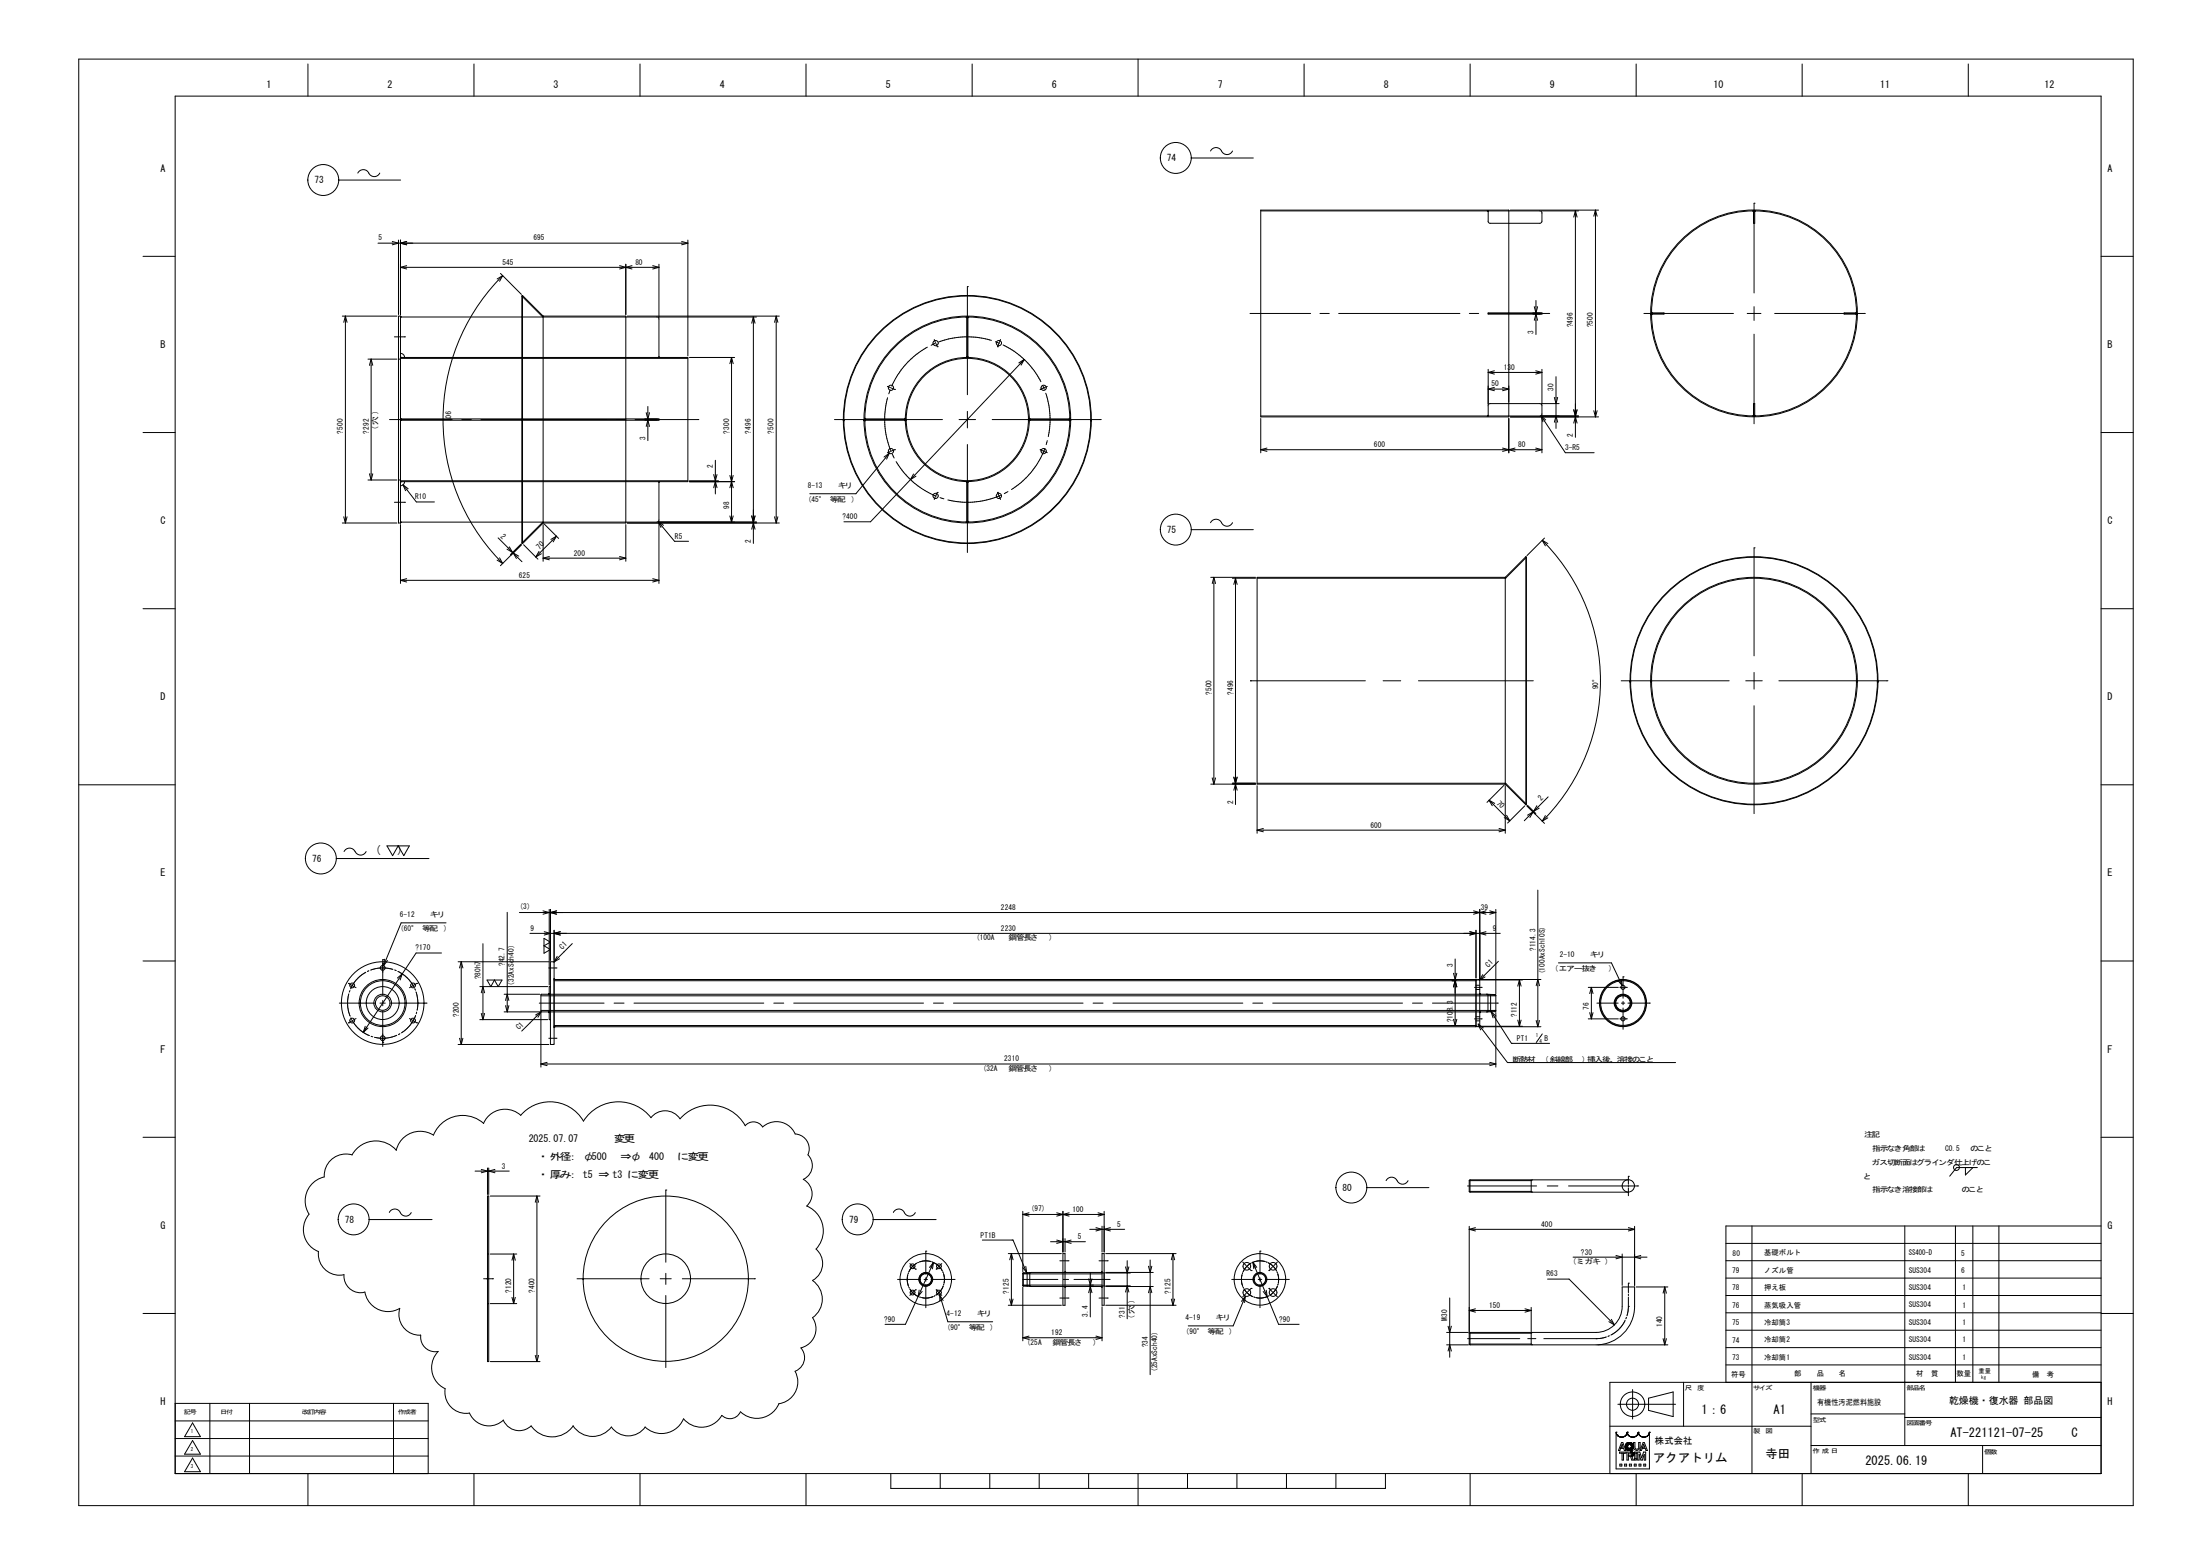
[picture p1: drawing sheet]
<svg xmlns="http://www.w3.org/2000/svg" width="420mm" height="297mm" viewBox="0 0 420 297" stroke-linecap="round" stroke-linejoin="round" font-family="sans-serif">
<g fill="none" stroke="#000" stroke-width=".19">
<path d="M15 11.3h392.4v276.1h-392.4zM33.5 18.4h367.8v262.9h-367.8zM58.8 12.2v6.2M90.5 12.2v6.2M122.2 12.2v6.2M153.9 12.2v6.2M185.7 12.2v6.2M217.3 11.3v7.1M249.1 12.2v6.2M280.8 12.2v6.2M312.5 12.2v6.2M344.2 12.2v6.2"/>
<path d="M375.9 12.2v6.2M64.7 34.4h11.8M68.3 33a1.23 1.23 0 0 1 1.3-.6 1.23 1.23 0 0 1 1 .9 1.14 1.14 0 0 0 1.9-.3M227.5 30.2h11.9M231.2 28.8a1.23 1.23 0 0 1 1.2-.6 1.23 1.23 0 0 1 1.1 .9 1.14 1.14 0 0 0 1.9-.3M335 38.8h.1M335 38.8v17.1M27.3 48.9h6.2M72.2 46.4h59.2M74.9 46.1l1.2 .3-1.2 .3M76.1 45.8v14.2M76.5 45.8v14.2"/>
<path d="M76.5 51h49.3M76.5 51l1.2 .4M77.7 50.7l-1.2 .3M77.7 46.1l-1.2 .3 1.2 .3M95.6 52.2l4 4M96 52.6a38.8 38.8 0 0 0 0 55M96 52.6l-1.1 .7M96 52.6l-.6 1.1M99.7 56.5l3.9 4 .1-.2M99.7 56.5v47.2M99.8 56.4v47.4M99.8 56.4l3.9 3.9"/>
<path d="M99.8 56.4l-.1 .1M118.3 50.7l2.4 .7M119.5 50.4v9.6M120.7 50.7l-2.4 .7M124.7 50.7l1.1 .3M125.8 50.4v10.2M125.8 51l-1.1 .4M130.2 46.1l1.2 .3M131.4 45.8v22.1M131.4 46.4l-1.2 .3M184.8 54.7h.1M184.8 54.7v20.7"/>
<path d="M238.7 59.8h11.6M240.8 40.3h53.3l.3 .2 .1 .2v1.5l-.2 .4h-.2h-9.5h-.2l-.2-.4M240.8 40.1h47.4v39.5h-47.4zM252.1 59.8h1.8M255.7 59.8h23.1M280.6 59.8h1.8M284 40.3l.2 .1M284.2 59.8h11.6M284.2 59.7h10.3v.3h-10.3zM284.2 40.3v1.9M288.4 40.1h16.9M293 58.5l.3 1.2 .4-1.2"/>
<path d="M293.3 57.4v6.5M294.4 40.3h7.1M295.8 59.8h.1M300.9 40.3v43.2M300.9 40.3l-.3 1.1M300.9 40.3l.3 1.1M304.7 40.1v39.5M304.7 40.1l-.3 1.2M304.7 40.1l.3 1.2M314 59.8h17.1M315.4 59.7h2.4v.3h-2.4M315.6 59.7l-.2-.1v.5l.2-.1"/>
<path d="M333.7 59.8h2.6M334.9 40.3v2.3h.2v-2.3M334.9 40.4l-.2-.1h.6l-.2 .1M335 58.5v2.7M338.9 59.8h17.2M354.4 59.7l.2-.1v.5l-.2-.1M354.6 59.7h-2.4v.3h2.4M356.1 59.8h.1M401.3 48.9h6.1M65.4 60.3h10.4M66 60.3v39.5M66 60.3l-.4 1.2"/>
<path d="M66 60.3l.3 1.2M70.3 68.6h5.5M70.9 68.6v23M70.9 68.6l-.3 1.1M70.9 68.6l.3 1.1M75.3 64.3h.8M76.1 68.6h.4M76.2 64.3h.1M76.5 64.3h.8M76.5 60.5h48.9l.4 .2v.2v7.3M76.5 67.5a.78 .78 0 0 1 .8 .7M76.5 68.4h54.9"/>
<path d="M76.5 68.2h54.9v23.7h-54.9M76.5 60.3v39.5M76.5 68.1l.2 .1M76.5 60.3h-.4v39.5h.4M76.5 80h49.3v.2h-49.3M76.5 79.8l.2 .2M76.5 60.3l.2 .2M77.3 64.3h.1M103.6 60.4l.1 .1M103.7 60.3v39.5M103.7 60.3h15.8v39.5h-15.8M119.8 60.3h29"/>
<path d="M123.4 78.8l.3 1.2 .3-1.2M123.7 77.6v6.5M125.7 60.5h18.8M125.8 68.1l.2 .1M131.7 68.2h8.6M139.7 68.2v31.5M139.7 68.2l-.3 1.2M139.7 68.2l.3 1.2M143.9 60.5v43.2M143.9 60.5l-.3 1.2M143.9 60.5l.3 1.2M148.2 60.3v39.5"/>
<path d="M148.2 60.3l-.3 1.2M148.2 60.3l.4 1.2M165.2 80h7.7M165.3 80l-.1-.2v.6l.1-.2M169.5 73.8l.5 .2M169.5 75.9l-.4 2a15.7 15.7 0 0 0 1 8.1M170 74.4l-.3 .8M170.1 74l.1 .1M170.3 74.1l.5 .2M170.8 74.3h.1M172.8 80l.1-.2v.6l-.1-.2M177.1 66.3a15.6 15.6 0 0 0-5.2 4.7l-1.6 2.7"/>
<path d="M178.4 64.8l.2 .6M178.5 65.6l-.7 .3M178.7 65.4v.1M178.8 65.6l.2 .6M179 66.2h.1M184.6 68.2h.3M184.6 60.7l-.1-.2h.5l-.1 .2M184.6 60.5v7.7M184.6 68.1l-.1 .2 .1-.1M184.8 78.5v3.2M184.9 60.5v7.7M184.9 68.1l.1 .2-.1-.1"/>
<path d="M189.3 65a15.8 15.8 0 0 0-10 .3M190.1 65.2l.7 .3M190.5 66.2h.1M190.7 65.6l-.2 .6M190.8 65.4v.1M191.1 64.8l-.2 .6M191.6 65.8a15.5 15.5 0 0 1 7.2 7.1M195.6 68.6l-21.7 22.9M195.6 68.6l-1 .7M195.6 68.6l-.6 1.1M195.6 68.6l-.8 .9M196.6 80h7.7"/>
<path d="M196.8 80l-.2-.2v.6l.2-.2M198.7 74.3h.1M199.1 73.6l.3 .7M199.2 74.1l-.5 .2M199.4 74l-.1 .1M199.7 75.1a15.9 15.9 0 0 1 .5 8.3M200 73.8l-.5 .2M204.2 80l.1-.2v.6l-.1-.2M240.8 79.9v6.5M240.8 79.4h53.3M284.2 77.4v-.2l.4-.2h9.5l.3 .2 .1 .2v1.6l-.2 .4h-.2M284.2 70.5v6.7"/>
<path d="M284.2 77.4v2M284.2 79.3l-.2 .1M284.2 74.3h4M284.2 74.3l1.2 .3M284.2 71.1h10.3M284.2 71.1l1.2 .3M285.4 74l-1.2 .3M285.4 70.8l-1.2 .3M287 74l1.2 .3M288.2 79.9v6.5M288.2 74.3l-1.2 .3M288.4 79.6h16.9"/>
<path d="M293 61.2l.3-1.2 .4 1.2M293.3 70.8l1.2 .3M294.3 79.4l4.6 7h5.5M294.3 79.4l.4 1.1M294.3 79.4l.9 .8M294.4 79.4h7.1M294.4 77h3.4M294.5 70.5v6.7M294.5 79.3v7.1M294.5 71.1l-1.2 .3M296.9 75.9l.3 1.1 .3-1.1M297.2 71.9v9.9"/>
<path d="M300.6 78.2l.3 1.2 .3-1.2M304.4 78.4l.3 1.2M305 78.4l-.3 1.2M334.9 79.3l-.2 .1h.6l-.2-.1M334.9 79.4v-2.4h.2v2.4M335 63.8v17.1M27.3 82.6h6.2M65.4 99.8h10.4M65.6 98.7l.4 1.1M66.3 98.7l-.3 1.1M70.3 91.6h5.5M70.6 90.4l.3 1.2"/>
<path d="M71.2 90.4l-.3 1.2M74.4 80.1h11.9M75.3 95.9h.8M76.1 91.6h.4M76.2 95.9h.1M76.5 95.9h.8M76.5 91.8h54.9M76.7 80.2l-.2 .2M76.7 91.9l-.2 .2M76.7 99.7l-.2 .1M77 92.6l2.5 3.2h3.5M77 92.6l.5 1.1"/>
<path d="M77 92.6l.9 .7M77.3 91.9a.8 .8 0 0 1-.8 .8M77.3 95.9h.1M88.2 80.1h1.8M91.9 80.1h27.6M103.6 99.7l-3.9 4M103.6 99.7l.1 .1M103.7 99.7h-.1M103.7 99.8l-3.9 4M119.8 99.8h29M121.3 80.1h12M123.4 81.4l.3-1.2 .3 1.2"/>
<path d="M125.7 99.6l3.1 3.7h2.7M125.7 99.6l.5 1.1M125.7 99.6l1 .7M125.7 99.7h18.8M125.8 91.9v7.4l-.2 .3-.2 .1h-48.9M125.8 99.6v11.8M126 91.9l-.2 .2M131.7 91.9h8.6M131.7 91.8h5.5M133.3 80.1h.1M136.3 93.1l.3-1.2 .3 1.2M136.3 90.6l.3 1.2 .3-1.2"/>
<path d="M136.6 87.9v6.4M139.4 90.8l.3 1.1M139.4 98.5l.3 1.2M139.7 91.9l-.3 1.2M139.7 91.9l.3 1.2M140 90.8l-.3 1.1M140 98.5l-.3 1.2M143.6 98.5l.3 1.2 .3-1.2M147.9 98.7l.3 1.1M148.6 98.7l-.4 1.1M159.4 80.1h20.6M165.2 80.2h7.7"/>
<path d="M169.8 86.5l-6.3 7.8h-8.8M169.8 86.5l-1 .7M169.8 86.5l-.5 1.2M170 86.2l-.5 .2M170.2 86.1l-.1 .1M170.4 86.7l.4 .7M170.8 85.9h.1M170.8 85.9l-.5 .2M171.1 88.1a15.9 15.9 0 0 0 7.7 6.6M173.9 91.5l-7.6 8.1h-5.1M174.5 90.5l-.6 1M174.9 90.9l-1 .6"/>
<path d="M178.6 94.8l-.2 .6M178.7 94.6v.1M179 94h.1M179 94l-.2 .6M179.5 95l.8 .2M183.2 80.1h3.1M184.6 91.9h.3M184.6 99.5l-.1 .2h.5l-.1-.2M184.6 91.9v7.8M184.6 91.9h-.1l.1 .2M184.8 84.9v20.6M184.9 91.9v7.8"/>
<path d="M184.9 91.9h.1l-.1 .2M189.5 80.1h20.6M190.5 94h.1M190.5 94l.2 .6M190.8 94.6v.1M190.9 94.8l.2 .6M191.1 94.6a15.6 15.6 0 0 1-8.9 1.1l-1.2-.3M192.5 93.9l-.7 .3M196.6 80.2h7.7M198.7 85.9h.1M198.7 85.9l.5 .2M199.3 86.1l.1 .1"/>
<path d="M199.5 86.2l.5 .2M199.5 85.6a16 16 0 0 1-6.3 7.9M200 84.1l-.2 .8M200.5 80.1h.1M210.1 80.1h.1M231.2 99.8a1.23 1.23 0 0 1 1.2-.7 1.23 1.23 0 0 1 1.1 1 1.14 1.14 0 0 0 1.9-.3M240.8 85.9h53.7M240.8 85.9l1.2 .3M242 85.5l-1.2 .4M287 85.5l2.3 .7M289.3 85.5l-2.3 .7M293.3 85.5l1.2 .4"/>
<path d="M294.5 85.9l-1.2 .3M296.9 80.6l.3-1.2 .3 1.2M300.6 80.8l.3-1.2 .3 1.2M401.3 82.6h6.1M27.3 116.2h6.2M76.5 100.1v11.3M76.5 110.8h49.3M76.5 110.8l1.2 .3M77.7 110.5l-1.2 .3M94.9 106.9l1.1 .7M95.1 102.7l2.8 2.8M95.4 106.5l.6 1.1"/>
<path d="M96.8 104.8l1.1 .7M97.3 104.4l.6 1.1M97.9 105.5l.1 .1M98 105.6l1.7 1.6M98 105.6l.6 1M98 105.6l1.1 .6M99.5 103.9l-2 2M99.6 104l-4 4M99.7 103.7l.1 .1M100 104l2.7 2.7M102.9 105.3l-.6 1M103.4 105.7l-1.1 .6"/>
<path d="M103.7 100.1v7M103.7 106.6h15.8M103.7 106.6l1.2 .3M103.9 100l2.8 2.8M104.9 106.2l-1.2 .4M106.3 102.4l-4 3.9M106.3 102.4l-1.1 .6M106.3 102.4l-.6 1M118.3 106.2l1.2 .4M119.5 100.1v7M119.5 106.6l-1.2 .3M124.7 110.5l1.1 .3"/>
<path d="M125.8 110.8l-1.1 .3M143.6 101l.3-1.2 .3 1.2M227.5 101.1h11.9M231.2 110.2h8.6M231.8 110.2v39.5M231.8 110.2l-.3 1.2M231.8 110.2l.3 1.2M235.4 110.4h4.4M236 110.4v43.2M236 110.4l-.4 1.2M236 110.4l.3 1.2M240.1 110.4h47.4"/>
<path d="M287.5 110.2h-47.4v39.5h47.4M287.5 110.2v39.5M287.6 110.3l-.1 .1M291.4 106.3l-3.9 3.9M291.4 106.3l.1 .1M291.4 106.3v47.3M291.5 106.4l-3.9 3.9-.1-.1M291.5 106.4v47.1M294.5 103.1a37.9 37.9 0 0 1 0 53.7M294.5 103.1l.6 1.1M294.5 103.1l1.1 .7M295 102.7l-3.4 3.4"/>
<path d="M335 104.6h.1M335 104.6v20.6M401.3 116.2h6.1M238.8 130h.1M238.8 130h22M264.1 130h3.4M270.9 130h21.9M309.6 130h20.6M333.4 130h3.2M335 128.4v3.2M335 134.7v20.6M339.7 130h20.7"/>
<path d="M360.4 130h.1M15 149.8h18.5M231.2 149.7h8.6M231.5 148.5l.3 1.2M232.1 148.5l-.3 1.2M235.4 149.5h4.4M235.6 148.4l.4 1.1 .3-1.1M235.6 150.9l.4-1.2 .3 1.2M240.1 149.5l47.5 .1M240.1 150v9.1M240.1 158.5h47.4M240.1 158.5l1.2 .3"/>
<path d="M241.3 158.2l-1.2 .3M284.4 152.8l3.9 3.9M284.4 152.8l.6 1M284.4 152.8l1.1 .6M286.3 158.2l1.2 .3M287.3 149.9l-3.3 3.3M287.3 156.1l1 .6M287.5 149.7l3.9 3.9M287.5 150v9.1M287.5 158.5l-1.2 .3M287.6 149.6l3.9 3.9M287.6 149.6l-.1 .1"/>
<path d="M287.7 155.6l.6 1.1M291.2 153.8l-3.3 3.3M291.5 153.5l-.1 .1M291.6 153.8l3.4 3.4M291.7 153.7l1.6 1.6M292.8 155l-1.7 1.7M292.8 155l-1.1 .6M292.8 155l-.6 1.1M292.9 154.9l-.1 .1M293.5 153.8l-.6 1.1M294 154.3l-1.1 .6M295.1 155.7l-.6 1.1"/>
<path d="M295.6 156.1l-1.1 .7M295.7 152.1l-2.8 2.8M401.3 149.8h6.1M64.3 163.9h17.6M65.7 162.6a1.16 1.16 0 0 1 1.1-.7 1.16 1.16 0 0 1 1 .7M67.8 162.6a1.15 1.15 0 0 0 1.1 .6 1.15 1.15 0 0 0 1-.6M73.9 161.5h4.3l-1.1 1.8-1.1-1.8-1 1.8zM85.2 176.2h-8.6l-3.3 8.1M96.9 174.2v19M99.2 174.2h186.5M101.2 178.2h185.3M103.7 173.9l1.2 .3-1.2 .3"/>
<path d="M103.9 179.1l1.2 .8-1.2 .7 1.2 .7-1.2 .7zM103.9 177.9l1.2 .3-1.2 .3M104.9 173.6v14.4M105.1 173.6v9.7M105.8 177.6v5.8M106.3 173.9l-1.2 .3 1.2 .3M107 177.9l-1.2 .3 1.2 .3M280.7 177.9l1.2 .3-1.2 .3M281.4 173.9l2.4 .6M281.9 177.6v9.1M282.6 173.6v13.3M283.8 177.9l-1.2 .3 1.2 .3"/>
<path d="M283.8 173.9l-2.4 .6M284.5 173.9l1.2 .3M285.7 173.6v16.1M285.7 174.2l-1.2 .3M293.7 169.9v26.1M27.3 183.5h6.2M64.8 191.5h6.7M66.6 187.7h.1M66.6 195.3h.1M66.6 187.7l.6 .4M66.6 189.7a6.2 6.2 0 0 0-.1 2.9l.4 1.4M66.8 189.1l-.1 .3"/>
<path d="M67 194.3l.2 .3M67.2 194.9l-.6 .4M67.2 188.1l.1 .1M67.3 194.9l1 1.3 1.1 .9M67.3 194.8l-.1 .1M67.4 188.2l.6 .4M68 194.4l-.6 .4M69.4 197.1l1.2 .6M69.8 195.9l-.4 1.2M69.9 185.6l-.5 .3a6.8 6.8 0 0 0-2.4 2.9M70 196.1l-.6 1M70.3 196.3l-.9 .8"/>
<path d="M70.5 185.3l-.3 .2M70.9 197.8l.3 .1M71.5 198l2 .2M72.6 191.5h1M73.1 183.2h.1M73.1 184h.1M73.1 199h.1M73.1 183.2v6.7M73.1 191v1M73.1 193v6.8M73.4 183.1l-.1 1.2M74 183.4l-.7 .9"/>
<path d="M74.6 191.5h6.8M75 185.1l-.1-.1a6.4 6.4 0 0 0-3-.1l-1.1 .3M75.4 185.2l.3 .1M75.8 197.6l-1.3 .5-1 .1M76 185.4a6.5 6.5 0 0 1 2.7 2.4l.4 .6M76.4 197.3l-.3 .2M76.8 185.9l-7.4 11.2M76.8 185.9l-.9 .8M76.8 185.9l-.4 1.2M78.2 194.4l.6 .4M78.8 188.2l-.6 .4M78.9 194.8v.1"/>
<path d="M78.9 188.1v.1M79 194.9l.6 .4M79.2 188.7l.1 .3M79.4 193.8a6.7 6.7 0 0 1-2.7 3.4M79.4 189.4a6.5 6.5 0 0 1 .3 3.5M79.6 193.2l-.1 .3M79.6 187.7h.1M79.6 195.3h.1M79.6 187.7l-.6 .4M79.8 191.5h.1M81.4 191.5h.1M84.3 181.9h-4.8l-2.7 4"/>
<path d="M87.5 199.4h17.3M87.5 183.6h17.3M87.8 198.2l.3 1.2M88.1 183.6v15.8M88.1 183.6l-.3 1.2M88.1 183.6l.3 1.2M88.4 198.2l-.3 1.2M91.6 188.3h13M91.6 194.6h13M91.9 193.5l.3 1.1M91.9 189.5l.3-1.2 .4 1.2M92.2 180.1v14.5"/>
<path d="M92.6 193.5l-.4 1.1M93 187.1h2.9l-.7 1.2-.8-1.2-.7 1.2zM96.3 193.2h6.8M96.3 189.8h6.8M96.6 192l.3 1.2M96.6 191l.3-1.2 .3 1.2M97.2 192l-.3 1.2M103 191.5h12.4M103.3 192.9h182.4M103.3 193.4v10.3M103.3 190.1h182.4M103.3 193.1l-1 .7"/>
<path d="M103.3 193.1l-.6 1.1M103.3 193.1l-3.7 3.7M104.7 193.2l.2 .1M104.8 184.8h.6M104.8 198.2h.6M104.9 189.7l-.2 .1M105.1 183.6l.7 .1v15.7h-.7zM105.1 188.3h-.2v6.3h.2M105.4 184.8h.1M105.4 198.2h.1M105.6 184.8h.6M105.6 198.2h.6"/>
<path d="M105.8 196h176.1M105.8 187h176.1M105.8 195.8h176.1M105.8 187.2h176.1M105.8 186.8l.2 .2M106 196l-.2 .2M106.2 184.8h.1M106.2 198.2h.1M106.4 182.6l-.6 1M106.9 183l-1.1 .6M109.3 180.1l-3.5 3.5M117.3 191.5h1.9"/>
<path d="M121.1 191.5h24.8M147.8 191.5h1.9M151.6 191.5h24.8M178.3 191.5h1.9M182.1 191.5h24.8M208.8 191.5h1.9M212.6 191.5h24.8M239.3 191.5h1.9M243.1 191.5h24.8M269.8 191.5h1.9M273.6 191.5h12.4M277.6 188.4l.3-1.2 .3 1.2"/>
<path d="M277.6 185.8l.3 1.2 .3-1.2M277.6 194.6l.3 1.2M277.9 183.1v12.7M278.2 194.6l-.3 1.2M281.6 194.5h.5M281.6 188.5h.5M281.9 187v9M281.9 187.1l.7 .1v8.6l-.7 .1M281.9 187l.1 .1M281.9 194.9h.7M281.9 194.1h.7M281.9 188.9h.7"/>
<path d="M281.9 188.1h.7M282 195.9l-.1 .1M282.2 196h12.1M282.2 187h12.1M282.2 194.5h.1M282.2 188.5h.1M282.3 195.5l5.6 7.3h32.1M282.3 195.5l.5 1.1M282.3 195.5l1 .7M282.4 194.5h.5M282.4 188.5h.5M282.6 189.7l.2 .1"/>
<path d="M282.8 193.2l-.2 .1M282.8 187.1h8M282.8 195.9h8M282.9 194.5h.1M282.9 188.5h.1M283.2 186.1l-.6 1M283.6 186.5l-1 .6M283.9 193.2h.1M283.9 189.8h.1M283.9 189.8l-180.6 .1 .1 3.3h180.5M283.9 189.8l.3 .1 1.5 .1M283.9 189.8l1.7 .1 .1 .1"/>
<path d="M284.2 189.8v3.4M284.7 189.8v3.3M284.8 193.1l3.9 6.1h7.2M284.8 193.1l.3 1.2M284.8 193.1l.9 .9M285.7 190v3M285.7 193.3v10.4M285.7 193h-1.5l-.3 .2M285.7 193l-.1 .1-1.7 .1M286 191.5h.1M286.2 183.5l-3.6 3.6M289.9 194.7l.3 1.2"/>
<path d="M290.2 187.1v8.8M290.2 187.1l-.3 1.2M290.2 187.1l.3 1.2M290.5 194.7l-.3 1.2M293.4 194.8l.3 1.2M293.4 188.2l.3-1.2 .3 1.2M294 194.8l-.3 1.2M294.5 197.4l-1.1 1.6M297.6 183.8h10.2l2 4.3M303.3 194.5h5.8M303.3 188.5h5.8M303.6 193.3l.3 1.2"/>
<path d="M303.9 188.5v6M303.9 188.5l-.3 1.2M303.9 188.5l.3 1.2M304.2 193.3l-.3 1.2M305 191.5h4M309 187.2l.8 .9M309.4 194.5h.4M309.4 188.5h.4M309.6 186.9l.2 1.2M309.7 191.5h.6M309.9 194.5h.1M309.9 188.5h.1"/>
<path d="M310 186.5h.1M310 186.5v4.1M310 191.2v.6M310 192.4v4.1M310.1 194.5h.5M310.1 188.5h.5M310.6 194.5h.1M310.6 188.5h.1M310.9 191.5h4.1M315 191.5h.1M401.3 183.5h6.1M27.3 217.1h6.2"/>
<path d="M82.8 216.7a4.7 4.7 0 0 0-7.1 2.9 5.2 5.2 0 0 0-8.5 .9M103.3 203.1h182.4M103.3 203.1l1.2 .3M104.5 202.8l-1.2 .3M111.4 214a7.4 7.4 0 0 0-11.9-1.1 4.4 4.4 0 0 0-7.1 1.6 6 6 0 0 0-9.6 2.2M129.9 213.6a3.4 3.4 0 0 0-5.6-.2 7.9 7.9 0 0 0-12.9 .6M129.9 213.6a7.7 7.7 0 0 1 12.4 1.3 2.03 2.03 0 0 1 3.3 .2M145.7 215.1a3.9 3.9 0 0 1 6.2 1.4 2.83 2.83 0 0 1 2.4 4M284.5 202.8l1.2 .3M285.7 203.1l-1.2 .3M401.3 217.1h6.1M59 231.8a4.5 4.5 0 0 0 1.8 7.1"/>
<path d="M60.8 238.9a4 4 0 0 0 4.9 4.4 3.2 3.2 0 0 0 4 3.4 4.5 4.5 0 0 0 6.7 3.1 3.9 3.9 0 0 0 4 5.1 2.77 2.77 0 0 0 3.3 3.1M61.9 224.7a4.7 4.7 0 0 0-2.9 7.1M67.3 220.5a4.2 4.2 0 0 0-5.4 4.2M70.5 232.8h12M74.3 231.5a1.22 1.22 0 0 1 1.3-.7 1.22 1.22 0 0 1 1 1 1.14 1.14 0 0 0 1.9-.3M90.7 223.6h6.5M91.9 223.2l1.2 .4-1.2 .3M93.1 223v5M93.1 228.3h.2v31.6h-.2zM93.1 239.4h.2M93.3 223v5M93.6 228.3h9.5"/>
<path d="M93.6 239.4h5.1M94.5 223.2l-1.2 .4 1.2 .3M98.1 239.4v9.5M98.1 239.4l-.3 1.2M98.1 239.4l.3 1.2M102.5 228.3v31.6M102.5 228.3l-.3 1.2M102.5 228.3l.4 1.2M127.2 227.2h.1M127.2 227.2v13.8M154.3 220.5a2.88 2.88 0 0 1-.9 4.6 3.1 3.1 0 0 1 .7 5.1 5.1 5.1 0 0 1 1.8 8.2 3.7 3.7 0 0 1-.7 6 4.3 4.3 0 0 1 0 7.1 3.7 3.7 0 0 1-2.2 5.8M166.8 232.8h12"/>
<path d="M170.6 231.5a1.22 1.22 0 0 1 1.3-.7 1.22 1.22 0 0 1 1 1 1.14 1.14 0 0 0 1.9-.3M176.8 238.8h.1M176.8 238.8v4.4M187.6 236.7h5.9l2.6 6.3M192.6 239.3h10.1M193.2 239.3v9.9M193.2 239.3l-.4 1.2M193.2 239.3l.3 1.2M195.3 231.2v11.6M195.3 231.8h15.6M195.3 231.8l1.2 .4M196.5 231.5l-1.2 .3"/>
<path d="M200.6 237h6.7M201.8 236.7l1.2 .3-1.2 .4M201.8 231.5l2.4 .7M203 239.3h.4v9.9h-.4zM203 231.2v7.8M203.4 236.5v2.5M204.2 231.5l-2.4 .7M204.6 236.7l-1.2 .3 1.2 .4M208.1 234.7h6.7M209.3 234.4l1.2 .3-1.2 .3M209.7 231.5l1.2 .3M210.5 239.3h.4v9.9h-.4z"/>
<path d="M210.5 234.1v4.9M210.9 231.2v7.8M210.9 231.8l-1.2 .4M211.2 239.3h13.4M212.1 234.4l-1.2 .3 1.2 .3M224 239.3v9.9M224 239.3l-.3 1.2M224 239.3l.3 1.2M240.6 238.8h.1M240.6 238.8v4.4M261.1 226.7h11.8M264.7 225.4a1.23 1.23 0 0 1 1.3-.7 1.23 1.23 0 0 1 1 1 1.14 1.14 0 0 0 1.9-.3"/>
<path d="M280.3 226.4h13.2M280.6 225.4v2M280.6 234.1v20.1M280.6 227.4l.1 .2M280.6 227.4h11.8l.3 .2M280.6 234.7h31.6M280.6 234.7l1.2 .3M280.7 225.2v2.4M280.7 227.6h30.3M280.7 225.2l-.1 .2M280.7 225.2h30.3M281.8 234.4l-1.2 .3"/>
<path d="M292.4 225.2v2.4M292.7 225.2l-.3 .2h-11.8M295.5 226.4h2M299.6 226.4h13.2M300.4 240h14.1M308.6 239.7l1.2 .3-1.2 .3M309.8 239.4v6M311 224.6h.1M311 224.6v1.5M311 226.3v.2M311 226.8v1.5M311 234.4l1.2 .3"/>
<path d="M312.2 234.1v11.3M312.2 234.7l-1.2 .3M312.8 226.4h.1M313.4 239.7l-1.2 .3 1.2 .3M329.6 237.4h71.7M334.6 234v47.3M363.8 234v41.9M373.5 234v29.9M375.4 222.9v1.4l1.4-1.4M376.8 234v29.9M377.6 222.9h-3.9l-1.3 1.6M381.8 234v29.9"/>
<path d="M401.3 234h-71.7v29.9M27.3 250.7h6.2M83.7 258a4.4 4.4 0 0 0 1.3 7.1M92.4 244.1h1.7M93.1 248.9h.2M93.6 259.9h9.5M93.6 248.9h5.1M94.1 244.1h.1M97.8 247.7l.3 1.2M98.4 247.7l-.3 1.2M102.2 258.7l.3 1.2M102.9 258.7l-.4 1.2"/>
<path d="M110.2 244.1h13.8M126.1 244.1h2.1M127.2 243.1v2.1M127.2 247.3v13.8M130.3 244.1h13.8M144.1 244.1h.1M153 257.3a2.78 2.78 0 0 1-1.1 4.5M171.4 244.2h4.4M173.4 243.3l-.1 1.2 .2 1.1M173.5 243l-.1 .1M173.6 245.7l.1 .2M173.7 246.1l.7 .8 1.1 .6"/>
<path d="M173.8 241.2l.4 .4M174.2 246.9l-.4 .4M174.3 241.7v.1M174.3 246.7v.1M174.4 241.8l.4 .5M174.8 242.3h.1M174.8 246.2h.1M174.8 246.2l-.4 .5M175.1 241.1l-1 .8-.5 .9M175.4 247.5l-2.5 5.3h-3.9M175.4 241h-.2M175.5 246.3l-.1 1.2"/>
<path d="M175.6 247.6h.2M176.1 246.5l-.7 1M176.5 244.2h.6M176.8 243.9v.7M176.8 245.3v4.3M177.8 244.2h4.4M177.9 240.9l-1.2-.2-1.1 .2M178 240.9l.2 .1M178.2 247.5l-1.1 .3-1.1-.1M178.3 241l-2.9 6.5M178.3 241l-.8 1M178.3 241l-.2 1.2"/>
<path d="M178.3 241l.8 .5 .9 1.1M178.6 247.4h-.2M178.8 242.3h.1M178.8 246.2h.1M178.8 246.2l.4 .5M179.2 241.8l-.4 .5M179.3 246.7l.1 .1M179.4 241.7l-.1 .1M179.4 246.9l.5 .4M179.5 247.2l1.5 5.1h8.6M179.5 247.2v1.2M179.5 247.2l.6 1.1"/>
<path d="M179.9 241.2l-.5 .4M180.1 242.8v.2M180.1 245.5l-.6 1.1-.8 .6M180.2 243.1l.2 1-.1 .9M180.2 245.2v.1M180.4 244.2h.1M182.2 244.2h.1M192.6 249.2h10.1M192.8 248l.4 1.2M193.5 248l-.3 1.2M195.3 244.2h6.7M195.3 245.3h15.2"/>
<path d="M195.3 245.7v10.3M195.3 245.4h1.4l.2 .2M195.3 245.4l.1 .1M195.3 243.2h15.2M195.3 255.4h15.2M195.3 255.4l1.2 .3M195.3 242l.8 1M195.4 243l-.1 2.4M195.4 243v2.5M195.4 245.5h.8M195.9 241.7l.2 1.3M196.2 245.5l.5 .1"/>
<path d="M196.2 243v2.5M196.2 243h-.8M196.5 255.1l-1.2 .3M196.7 242.9v2.7M196.7 242.9l-.5 .1M196.7 245.6h.2M196.9 245.6h13.6M196.9 242.9h13.6M196.9 242.9l-.2 .2h-1.4M196.9 242.9h-.2M202.4 240.7h.6M202.4 247.8h.6"/>
<path d="M203.1 244.2h1M203.1 240.7h.1M203.1 247.8h.1M203.3 240.7h.7M203.3 247.8h.7M203.4 242.7l.2 .2M203.6 245.6l-.2 .2M204 247.8h.1M204 240.7h.1M205.1 244.2h6.7M207.9 244.1l.3 1.2 .3-1.2M207.9 246.8l.3-1.2 .3 1.2"/>
<path d="M208.2 243v8.4M209.3 255.1l1.2 .3M209.9 240.7h.6M209.9 247.8h.6M210.3 245.6l.2 .2M210.5 249.5v6.5M210.5 245.5h.4M210.5 243h.4M210.5 242.7l-.2 .2M210.5 255.4l-1.2 .3M210.6 240.7h.1M210.6 247.8h.1"/>
<path d="M210.8 240.7h.7M210.8 247.8h.7M211.2 249.2h13.4M211.2 245.6h9M211.2 242.9h9M211.2 245.5h4.7M211.2 243h4.7M211.5 247.8h.1M211.5 240.7h.1M211.8 244.2h.1M215 241.9l.3 1.1 .3-1.1M215 246.7l.3-1.2 .3 1.2"/>
<path d="M215.3 240.7v11.1M219.3 241.7l.4 1.2 .3-1.2M219.3 246.8l.4-1.2 .3 1.2M219.7 240.5v21.9M223.7 248l.3 1.2M224.3 248l-.3 1.2M235.2 244.2h4.4M237.2 243.3l-.1 1.2 .3 1.1M237.3 243v.1M237.3 240.9l.7 .7M237.4 245.7l.1 .2M237.6 246.1l.9 1 .8 .4"/>
<path d="M237.8 247.5l-2.3 5.6h-8.6M237.8 247.5l-.7 .9M237.8 247.5l-.1 1.2M238 246.9l-.7 .7M238.1 241.7l.1 .1M238.2 246.7l-.1 .1M238.3 241.9l.6 .6M238.9 241.1l-1 .9-.5 .8M238.9 246h.1M238.9 242.5h.1M238.9 246l-.6 .6M239.2 241h-.1"/>
<path d="M239.3 241l2.7 6.5M239.3 241l.1 1.2M239.3 241l.7 .9M239.3 241l.4 1.1M239.5 247.6h.1M240.3 244.2h.7M240.6 243.9v.7M240.6 245.3v4.3M241.2 246.5l.8 1M241.6 244.2h4.5M241.7 240.9l-1.2-.2-1.1 .2M241.8 240.9l.2 .1"/>
<path d="M241.8 246.3l.2 1.2M242 247.5l2.2 5.3h3.9M242.1 247.5l-1.2 .3-1.1-.1M242.2 241l.7 .5 .9 1.1M242.3 242.5h.1M242.3 246h.1M242.3 246l.7 .6M242.4 247.4h-.2M243 241.9l-.7 .6M243.1 246.7l.1 .1M243.2 241.7l-.1 .1M243.3 246.9l.7 .7"/>
<path d="M243.9 242.8l.1 .2M244 240.9l-.7 .7M244 245.5l-.5 .9-1 .8M244 243.1l.2 .8-.1 1.1M244.1 245.2l-.1 .1M244.2 244.2h.1M246.1 244.2h.1M276.3 256.7h4.1M276.3 254.4h4.1M276.6 257.9l.3-1.2 .3 1.2M276.6 253.2l.3 1.2 .3-1.2M276.9 247.8v11.3"/>
<path d="M280.3 255.5h9.9M280.6 256.6l.1 .1M280.6 256.6h11.8l.3 .1M280.6 254.5v2.1M280.6 250.2h11.8M280.6 250.2l1.2 .3M280.7 254.4h24.1a5 5 0 0 0 5-5v-3.7h2.4v3.7a7.4 7.4 0 0 1-7.4 7.3h-24.1M280.7 254.4v2.3M280.7 254.4l-.1 .1M281.8 249.9l-1.2 .3M291.2 249.9l1.2 .3M291.8 255.5h1.5"/>
<path d="M292.4 249.6v4.6M292.4 254.4v2.3M292.4 250.2l-1.2 .3M292.7 254.4l-.3 .1h-11.8M295.6 244.2h4.1l8.6 8.7M304.8 255.5h.1M305.1 256.7h13.4M306.8 255.2l-1.7 .3h-10.3M307.3 252.3l1 .6M307.4 255l-.3 .1M307.7 251.9l.6 1M310.4 252a6 6 0 0 1-1.8 2.3l-1 .6"/>
<path d="M310.6 251.5l-.1 .3M311 245h.1M311 249.4h.1M311 247.6v2.1l-.3 1.5M311 245v1.8M311 247v.3M312.5 245.7h6M317.6 255.5l.3 1.2M317.9 245.7v11M317.9 245.7l-.3 1.2M317.9 245.7l.4 1.2M318.3 255.5l-.4 1.2"/>
<path d="M329.6 244h71.7M329.6 247.3h71.7M329.6 250.6h71.7M329.6 253.9h71.7M329.6 257.3h71.7M329.6 240.7h71.7M401.3 250.7h6.1M33.5 267.9h48.3v13.4M33.5 271.3h48.3M33.5 274.6h48.3M33.5 278h48.3M36.8 275l1.5 2.6h-3z"/>
<path d="M36.8 271.6l1.5 2.7h-3zM36.8 278.3l1.5 2.6h-3zM40.1 267.9v13.4M47.7 267.9v13.4M75.2 267.9v13.4M85 265.1a4 4 0 0 0 4.7 4.6M89.7 269.8a4 4 0 0 0 6.4 1.3 3.3 3.3 0 0 0 5.3 1.1 4.9 4.9 0 0 0 8.1 0M109.4 272.2a4.5 4.5 0 0 0 7.4 .2 3.9 3.9 0 0 0 6.4 0M137.8 270.2a4.5 4.5 0 0 1-7.3 .6 4.6 4.6 0 0 1-7.3 1.6M151.8 261.8a4.2 4.2 0 0 1-3.1 6.2 4.5 4.5 0 0 1-7.3 1.5 2.2 2.2 0 0 1-3.5 .7M307.5 272.3h38.4M308.6 273.4h.1"/>
<path d="M308.6 273.4v7h6.4v-7M308.6 273.4l.1 .3M308.7 273.6l.4 .6M308.7 273.8l.1 .1M308.8 273.9h.1M308.9 274h.1M309 274.1h.1M309 268.1h11M309 274.1l.1 .1M309.1 274.2h.1M309.2 274.2l.1 .1M309.3 274.3h.1"/>
<path d="M309.4 279.5h.3v.4h-.3zM309.4 274.3h.1M309.7 275.4h.2l.6 1.5h-.3l-.1-.4h-.6l.1-.2h.4l-.2-.6-.4 1.2h-.3zM309.7 277.4h.1M309.7 277.4h-.4v-.2h1.2v.2h-.4M309.7 277.4l.1 1.3h.3v-1.3M310.1 277.4h.1M310.1 274.3h-.1M310.2 274.2l-.9 .1M310.3 274.2h.1M310.3 279.5h.4v.4h-.4zM310.4 274.1l-.2 .2"/>
<path d="M310.4 276.2h.1M310.4 275.9h.1M310.4 276h.1M310.4 276.4h.1M310.4 276.3h.1M310.4 276.4l.1 .1M310.5 275.8h.1M310.5 276.4h.1M310.5 275.8v.6M310.5 275.9h-.1M310.5 276.5h.1M310.5 274l-.1 .1"/>
<path d="M310.5 275.7h.1M310.5 276.5v.1M310.5 275.7v.1M310.5 274h.1M310.5 276.6h.1M310.5 276.6l.2 .2M310.6 273.9h.1M310.6 275.7h.1M310.6 276.6h.1M310.6 275.6l-.1 .1M310.6 276.7h.1M310.6 275.6h.1"/>
<path d="M310.7 275.5h.1M310.7 276.7h.1M310.7 273.8l-.4 .4M310.7 276.1h.1M310.7 276.2h.1M310.7 273.8l-.1 .1M310.7 275.9h.1M310.7 276h.1M310.7 276.3h.1M310.7 273.7v.1M310.7 275.9v.5M310.7 276.8h.1"/>
<path d="M310.7 276.4h.1M310.7 276.4l.1 .1M310.7 273.4h.1M310.7 275.8h.1M310.7 273.6h.1M310.7 273.4v.3M310.7 275.8v.1M310.8 273.4h.1M310.8 276.8h.1M310.8 275.8h.1M310.8 276.5h.1M310.8 275.5h-.1"/>
<path d="M310.8 275.8h-.1M310.8 276.4v.1M310.8 273.4v.3M310.8 276.5v.1M310.8 273.6h.1M310.8 276.8l.3 .1M310.8 276.5l.1 .1M310.8 273.7h.1M310.8 275.7h.1M310.8 275.4v.1M310.9 276.6h.1M310.9 273.7v.1"/>
<path d="M310.9 275.7h-.1M310.9 273.8v.1M310.9 275.7h.1M310.9 273.8l.3 .4M310.9 275.7l-.1 .1M310.9 275.4h.1M310.9 275.7h.4M310.9 275.4l.6 .1M310.9 275.4l-.3 .2M311 276.9h.1M311 275.7h.1M311 276.6h.1"/>
<path d="M311 273.9v.1M311 276.6h.3M311 274h.1M311 278h.3M311 275.4h.1M311 275.6h.1M311.1 276.9h.1M311.1 275.6h.1M311.1 276.6h.1M311.1 275.4h.1M311.1 274.1h.1M311.1 274.1l.1 .1"/>
<path d="M311.2 275.6h.1M311.2 279.5h.4v.4h-.4zM311.2 275.4h.1M311.2 276.6h.1M311.2 274.2l.2 .1M311.2 276.9h.1M311.3 275.6h.1M311.3 276.6h.1M311.3 274.2h.1M311.3 275.6v.1M311.3 275.4h.1M311.3 278l.3 .7h.3l-.2-.6"/>
<path d="M311.3 275.7h.1M311.3 274.2l.2 .1M311.3 276.6l-.1-.1 .1-.1 .6 .4-.2 .2-.2-.2M311.3 276.9h.1M311.4 275.7h.1M311.4 275.4h.1M311.4 276.8h.1M311.4 275.4l.1 .1M311.4 277.2h.1M311.4 275.7v.1M311.5 276.8h.1M311.5 275.8h.1"/>
<path d="M311.5 276.8h-.1M311.5 276.5h.1M311.5 276.8l-.3 .1M311.5 276.5l.2 .1M311.5 277.2h.1M311.5 274.3h.1M311.5 275.8v.1M311.5 276.4h.1M311.5 275.5h.1M311.5 275.9h.1M311.5 275.9l.1 .4M311.6 276.1h.1"/>
<path d="M311.6 276h.1M311.6 276.2h.1M311.6 276.3h.1M311.6 278h.1M311.6 275.5h.1M311.6 276.3l-.1 .1M311.6 277.2h.1M311.6 275.5v.1M311.6 277.2h-.9v1.5h.3v-1.3l.6 .1v.2l-.6 .1M311.6 277.2l.1 .1M311.6 275.6h.1M311.6 277.9h.1"/>
<path d="M311.7 276.6h.1M311.7 277.9h.1M311.7 275.6v.1M311.7 277.3h.1M311.7 275.7h.1M311.7 277.9h-.1M311.7 275.7l.1 .7M311.7 275.7l.1 .1M311.7 277.9l-.1 .1M311.8 275.8h.1M311.8 276.5h.1M311.8 276.5l-.1 .1"/>
<path d="M311.8 277.3h.1M311.8 276.4h.1M311.8 277.9h.1M311.8 265.3v5.6M311.8 276.4v.1M311.8 276.4l-.1 .1M311.8 277.9h-.1M311.8 277.3l.1 .1M311.8 276h.1M311.8 276.3h.1M311.8 277.8h.1M311.8 277.4h.1"/>
<path d="M311.8 277.8v.1M311.9 277.7h.1M311.9 277.4h.1M311.9 277.4v.1M311.9 277.5h.1M311.9 277.7l-.1 .1M311.9 277.5v.2M311.9 277.6h.1M312 276.3v.3l.5 .3M312 276.3v-.9h.2l.1 1.2M312.1 279.5h.4v.4h-.4zM312.1 274.3h.1"/>
<path d="M312.2 277.4h.1M312.2 277.4v-.2h.3v1.5h-.3v-.2M312.2 277.4v1.1M312.2 278.5h.1M312.2 274.3h.1M312.3 276.6h.5M312.3 274.2v.1M312.4 274.2h.1M312.4 274.2l-.4 .1h-.6M312.5 277.4h.1M312.5 278.5h.1M312.5 274.1l-.1 .1"/>
<path d="M312.6 276.9h.1M312.6 274h.1M312.7 273.9h.1M312.7 273.9v.1M312.8 273.8l-.4 .4M312.8 277.2h.4l.3 1.1 .4-1.1h.4v1.5h-.3v-1.1l-.3 1.1h-.3l-.4-1.1v1.1h-.2zM312.8 273.8h.1M312.8 273.7h.1M312.9 273.4h.1M312.9 273.4l.1 .3M312.9 273.4l-.1 .4M312.9 273.5v.1"/>
<path d="M313 273.7v.1M313 273.8h.1M313 273.8l.6 .5M313 279.5h.4v.4h-.4zM313 273.9h.1M313.1 274h.1M313.2 276.3v-.9h-.2v.8l-.1 .4M313.2 276.3l-.1 .3-.5 .3M313.3 274.1l.1 .1M313.4 274.2l.1 .1M313.5 274.3h.9M313.6 274.3h.1"/>
<path d="M313.8 275.4h.2l.6 1.5h-.2l-.2-.4h-.6l.1-.2h.4l-.2-.6-.4 1.2h-.3zM313.9 279.5h.4v.4h-.4zM314.3 274.3h-.1M314.3 274.3h.1M314.4 274.2v.1M314.5 274.2h.1M314.6 274.1v.1M314.6 274.1l-.2 .2M314.7 274h.1M314.8 273.9h.1M314.8 273.9v.1M314.8 266.9l4.7-1.2v4.7l-4.7-1.2z"/>
<path d="M314.8 273.9l-.2 .3M314.9 273.9h.1M314.9 273.7v.1M315 273.4h.1M315 273.5h.1M315 273.4l-.2 .5M321.5 263.9v8.4M329.6 260.6h71.7M345.9 263.9v17.4M345.9 275.9h55.4M345.9 269.9h17.9M363.8 270.6h37.5"/>
<path d="M378.6 275.9v5.4M401.3 263.9h-93.8v17.4M58.8 281.3v6.1M90.5 281.3v6.1M122.2 281.3v6.1M153.9 281.3v6.1M170.1 281.3v2.8h94.5v-2.8M179.6 281.3v2.8M189 281.3v2.8M198.5 281.3v2.8M207.9 281.3v2.8M217.3 281.3v6.1"/>
<path d="M226.8 281.3v2.8M236.2 281.3v2.8M245.7 281.3v2.8M255.1 281.3v2.8M280.8 281.3v6.1M312.5 281.3v6.1M344.2 281.3v6.1M375.9 281.3v6.1"/>
<circle cx="61.7" cy="34.4" r="2.95"/>
<circle cx="224.6" cy="30.2" r="2.95"/>
<circle cx="335" cy="59.8" r="19.6"/>
<circle cx="335" cy="59.8" r="19.7"/>
<circle cx="170.2" cy="74" r=".5"/>
<circle cx="178.7" cy="65.5" r=".5"/>
<circle cx="190.8" cy="65.5" r=".5"/>
<circle cx="199.3" cy="74" r=".5"/>
<circle cx="170.2" cy="86.1" r=".5"/>
<circle cx="178.7" cy="94.7" r=".5"/>
<circle cx="184.7" cy="80.1" r="23.7"/>
<circle cx="184.7" cy="80.1" r="19.6"/>
<circle cx="184.7" cy="80.1" r="23.6"/>
<circle cx="184.7" cy="80.1" r="11.7"/>
<circle cx="184.7" cy="80.1" r="19.7"/>
<circle cx="184.7" cy="80.1" r="11.8"/>
<circle cx="190.8" cy="94.7" r=".5"/>
<circle cx="199.3" cy="86.1" r=".5"/>
<circle cx="224.6" cy="101.1" r="2.95"/>
<circle cx="335" cy="129.9" r="23.7"/>
<circle cx="335" cy="129.9" r="19.6"/>
<circle cx="335" cy="129.9" r="23.6"/>
<circle cx="335" cy="129.9" r="19.7"/>
<circle cx="61.3" cy="163.9" r="2.95"/>
<circle cx="67.3" cy="188.1" r=".46"/>
<circle cx="67.3" cy="194.8" r=".46"/>
<circle cx="73.1" cy="191.5" r="7.9"/>
<circle cx="73.1" cy="191.5" r="1.39"/>
<circle cx="73.1" cy="191.5" r="4.3"/>
<circle cx="73.1" cy="191.5" r="4.5"/>
<circle cx="73.1" cy="191.5" r="1.68"/>
<circle cx="73.1" cy="191.5" r="3.1"/>
<circle cx="73.1" cy="184.8" r=".46"/>
<circle cx="73.1" cy="198.2" r=".46"/>
<circle cx="78.9" cy="188.1" r=".46"/>
<circle cx="78.9" cy="194.8" r=".46"/>
<circle cx="310" cy="191.5" r="1.39"/>
<circle cx="310" cy="191.5" r="4.3"/>
<circle cx="310" cy="191.5" r="1.62"/>
<circle cx="310" cy="191.5" r="4.5"/>
<circle cx="310" cy="191.5" r="1.49"/>
<circle cx="310" cy="191.5" r="1.68"/>
<circle cx="310" cy="188.5" r=".39"/>
<circle cx="310" cy="194.5" r=".39"/>
<circle cx="310" cy="191.5" r="4.4"/>
<circle cx="67.5" cy="232.8" r="2.95"/>
<circle cx="163.8" cy="232.8" r="2.95"/>
<circle cx="258.1" cy="226.7" r="2.95"/>
<circle cx="311" cy="226.4" r="1.18"/>
<circle cx="373.7" cy="222.9" r=".56"/>
<circle cx="127.1" cy="244.1" r="15.8"/>
<circle cx="127.1" cy="244.1" r="4.7"/>
<circle cx="174.3" cy="246.8" r=".46"/>
<circle cx="174.3" cy="241.7" r=".46"/>
<circle cx="176.8" cy="244.2" r="1.26"/>
<circle cx="176.8" cy="244.2" r="4.9"/>
<circle cx="176.8" cy="244.2" r="1.32"/>
<circle cx="176.8" cy="244.2" r="1.13"/>
<circle cx="176.8" cy="244.2" r="1.09"/>
<circle cx="179.3" cy="246.8" r=".46"/>
<circle cx="179.3" cy="241.7" r=".46"/>
<circle cx="238.1" cy="246.8" r=".73"/>
<circle cx="238.1" cy="241.7" r=".73"/>
<circle cx="240.6" cy="244.2" r="1.22"/>
<circle cx="240.6" cy="244.2" r="4.9"/>
<circle cx="240.6" cy="244.2" r="1.32"/>
<circle cx="240.6" cy="244.2" r="1.09"/>
<circle cx="243.1" cy="241.7" r=".73"/>
<circle cx="243.1" cy="246.8" r=".73"/>
<circle cx="311.8" cy="268.1" r="2.34"/>
<circle cx="311.8" cy="268.1" r="1.15"/>
</g>
<g font-size="2.4">
<text x="325" y="269.9">1：6</text>
<text x="338.7" y="269.9">A1</text>
<text x="372.5" y="274.2">AT-221121-07-25</text>
<text x="395.6" y="274.2">C</text>
<text x="315.8" y="279.1">アクアトリム</text>
<text x="337.2" y="278.4">寺田</text>
<text x="356.3" y="279.7">2025.06.19</text>
</g>
<g font-size="2.1">
<text x="71.7" y="163.1">(</text>
<text x="75.9" y="163.1">)</text>
</g>
<g font-size="1.9">
<text x="50.9" y="16.9">1</text>
<text x="74" y="16.9">2</text>
<text x="105.7" y="16.9">3</text>
<text x="137.5" y="16.9">4</text>
<text x="169.2" y="16.9">5</text>
<text x="200.9" y="16.9">6</text>
<text x="232.6" y="16.9">7</text>
<text x="264.3" y="16.9">8</text>
<text x="296" y="16.9">9</text>
<text x="327.2" y="16.9">10</text>
<text x="359.1" y="16.9">11</text>
<text x="390.5" y="16.9">12</text>
<text x="30.7" y="32.8">A</text>
<text x="402.5" y="32.8">A</text>
<text x="30.7" y="66.4">B</text>
<text x="402.5" y="66.4">B</text>
<text x="30.7" y="100.1">C</text>
<text x="402.5" y="100.1">C</text>
<text x="30.7" y="133.7">D</text>
<text x="402.5" y="133.7">D</text>
<text x="30.7" y="167.3">E</text>
<text x="402.5" y="167.3">E</text>
<text x="30.7" y="201">F</text>
<text x="402.5" y="201">F</text>
<text x="101" y="217.9">2025.07.07</text>
<text x="101.2" y="221.4">・ 外径：</text>
<text x="111.3" y="221.4">φ500</text>
<text x="117.2" y="217.9">変更</text>
<text x="118.5" y="221.4">⇒φ</text>
<text x="124" y="221.4">400</text>
<text x="129.4" y="221.4">に変更</text>
<text x="101.2" y="224.9">・ 厚み：</text>
<text x="111.3" y="224.9">t5 ⇒ t3 に変更</text>
<text x="30.7" y="234.6">G</text>
<text x="402.5" y="234.6">G</text>
<text x="30.7" y="268.2">H</text>
<text x="372.2" y="268">乾燥機・復水器 部品図</text>
<text x="402.5" y="268.2">H</text>
</g>
<g font-size="1.8">
<text x="60.1" y="35">73</text>
<text x="222.8" y="30.8">74</text>
<text x="222.9" y="101.7">75</text>
<text x="59.6" y="164.5">76</text>
<text x="256.4" y="227.4">80</text>
<text x="65.9" y="233.4">78</text>
<text x="162.2" y="233.4">79</text>
<text x="316.1" y="275.7">株式会社</text>
</g>
<text font-size="1.5" x="347" y="268.1">有機性汚泥燃料施設</text>
<g font-size="1.4">
<text x="72.3" y="45.9">5</text>
<text x="101.9" y="45.9">695</text>
<text x="96" y="50.5">545</text>
<text x="121.3" y="50.5">80</text>
<text x="292.9" y="63.8" transform="rotate(-90 292.9 63.8)">3</text>
<text x="300.4" y="62.5" transform="rotate(-90 300.4 62.5)">?496</text>
<text x="304.2" y="62.5" transform="rotate(-90 304.2 62.5)">?500</text>
<text x="287.2" y="70.6">130</text>
<text x="284.8" y="73.8">50</text>
<text x="296.7" y="74.7" transform="rotate(-90 296.7 74.7)">30</text>
<text x="65.5" y="82.8" transform="rotate(-90 65.5 82.8)">?500</text>
<text x="70.4" y="82.8" transform="rotate(-90 70.4 82.8)">?292</text>
<text x="72.2" y="82.1" transform="rotate(-90 72.2 82.1)">( 穴 )</text>
<text x="85.1" y="78.5" transform="rotate(90 85.1 78.5)">90°</text>
<text x="139.2" y="82.8" transform="rotate(-90 139.2 82.8)">?300</text>
<text x="143.4" y="82.8" transform="rotate(-90 143.4 82.8)">?496</text>
<text x="147.8" y="82.8" transform="rotate(-90 147.8 82.8)">?500</text>
<text x="300.4" y="83.4" transform="rotate(-90 300.4 83.4)">2</text>
<text x="123.3" y="84" transform="rotate(-90 123.3 84)">3</text>
<text x="136.2" y="89.3" transform="rotate(-90 136.2 89.3)">2</text>
<text x="262.4" y="85.4">600</text>
<text x="290" y="85.4">80</text>
<text x="298.9" y="85.9">3-R5</text>
<text x="79.3" y="95.3">R10</text>
<text x="154.3" y="93.2">8-13</text>
<text x="154.3" y="95.8">(45° 等配</text>
<text x="160.1" y="93.2">キリ</text>
<text x="162.6" y="95.8">)</text>
<text x="139.2" y="97.2" transform="rotate(-90 139.2 97.2)">98</text>
<text x="160.9" y="99.1">?400</text>
<text x="95.5" y="102.4" transform="rotate(45 95.5 102.4)">2</text>
<text x="103" y="105" transform="rotate(-45 103 105)">70</text>
<text x="109.6" y="106.1">200</text>
<text x="128.9" y="102.8">R5</text>
<text x="143.4" y="103.7" transform="rotate(-90 143.4 103.7)">2</text>
<text x="99.1" y="110.3">625</text>
<text x="305.2" y="131.6" transform="rotate(-90 305.2 131.6)">90°</text>
<text x="231.4" y="132.6" transform="rotate(-90 231.4 132.6)">?500</text>
<text x="235.5" y="132.6" transform="rotate(-90 235.5 132.6)">?496</text>
<text x="235.5" y="153.5" transform="rotate(-90 235.5 153.5)">2</text>
<text x="285.7" y="153.5" transform="rotate(45 285.7 153.5)">70</text>
<text x="294.3" y="152.8" transform="rotate(-45 294.3 152.8)">2</text>
<text x="261.7" y="158">600</text>
<text x="99.2" y="173.5">(3)</text>
<text x="191.2" y="173.7">2248</text>
<text x="282.8" y="173.7">39</text>
<text x="76.4" y="175.1">6-12</text>
<text x="76.4" y="177.7">(60° 等配</text>
<text x="82.2" y="175.1">キリ</text>
<text x="84.7" y="177.7">)</text>
<text x="101.3" y="177.7">9</text>
<text x="186.4" y="179.5">(100A</text>
<text x="191.2" y="177.7">2230</text>
<text x="192.6" y="179.5">鋼管長さ</text>
<text x="200.4" y="179.5">)</text>
<text x="285.1" y="177.7">9</text>
<text x="79.4" y="181.4">?170</text>
<text x="96.4" y="184.4" transform="rotate(-90 96.4 184.4)">?42.7</text>
<text x="107.5" y="181.3" transform="rotate(-45 107.5 181.3)">C1</text>
<text x="277.4" y="184.5" transform="rotate(-90 277.4 184.5)">3</text>
<text x="284.3" y="184.7" transform="rotate(-45 284.3 184.7)">C1</text>
<text x="293.2" y="181.5" transform="rotate(-90 293.2 181.5)">?114.3</text>
<text x="295" y="186" transform="rotate(-90 295 186)">(100AxSch10S)</text>
<text x="296.9" y="185.4">(エアー抜き</text>
<text x="297.9" y="182.8">2-10</text>
<text x="303.7" y="182.8">キリ</text>
<text x="307.3" y="185.4">)</text>
<text x="91.8" y="187" transform="rotate(-90 91.8 187)">?80h7</text>
<text x="98.2" y="188.2" transform="rotate(-90 98.2 188.2)">(32AxSch40)</text>
<text x="87.6" y="194.2" transform="rotate(-90 87.6 194.2)">?200</text>
<text x="99.2" y="196.7" transform="rotate(-45 99.2 196.7)">C1</text>
<text x="277.4" y="195.2" transform="rotate(-90 277.4 195.2)">?108.3</text>
<text x="289.7" y="194.2" transform="rotate(-90 289.7 194.2)">?112</text>
<text x="303.5" y="192.8" transform="rotate(-90 303.5 192.8)">76</text>
<text x="191.8" y="202.6">2310</text>
<text x="288.8" y="202.6">断熱材</text>
<text x="289.7" y="198.7">PT1</text>
<text x="294.9" y="198.7">B</text>
<text x="295" y="202.6">(斜線部</text>
<text x="302.2" y="202.6">) 挿入後、 溶接のこと</text>
<text x="187.7" y="204.4">(32A</text>
<text x="192.6" y="204.4">鋼管長さ</text>
<text x="200.4" y="204.4">)</text>
<text x="356" y="217.1">注記</text>
<text x="356.1" y="219.7">指示なき角部は</text>
<text x="371.5" y="219.7">C0.5</text>
<text x="376.3" y="219.7">のこと</text>
<text x="95.8" y="223.1">3</text>
<text x="356" y="225">と</text>
<text x="356.1" y="222.4">ガス切断面はグラインダ仕上げのこ</text>
<text x="356.1" y="227.6">指示なき溶接部は　 　 　 　 のこと</text>
<text x="196.9" y="231.1">(97)</text>
<text x="204.8" y="231.4">100</text>
<text x="187.3" y="236.2">PT1B</text>
<text x="205.9" y="236.6">5</text>
<text x="213.3" y="234.2">5</text>
<text x="294.4" y="234.2">400</text>
<text x="301.9" y="239.5">?30</text>
<text x="330.9" y="239.7">80</text>
<text x="336.9" y="239.7">基礎ボルト</text>
<text x="364.5" y="239.6">SS400-D</text>
<text x="374.6" y="239.7">5</text>
<text x="295.4" y="243.7">R63</text>
<text x="300.3" y="241.3">( ミ ガキ )</text>
<text x="330.8" y="243">79</text>
<text x="336.9" y="243">ノズル管</text>
<text x="364.5" y="243">SUS304</text>
<text x="374.6" y="243">6</text>
<text x="97.6" y="246.8" transform="rotate(-90 97.6 246.8)">?120</text>
<text x="102.1" y="246.8" transform="rotate(-90 102.1 246.8)">?400</text>
<text x="180.8" y="251.3">4-12</text>
<text x="186.6" y="251.3">キリ</text>
<text x="192.7" y="246.9" transform="rotate(-90 192.7 246.9)">?125</text>
<text x="207.8" y="251.4" transform="rotate(-90 207.8 251.4)">3.4</text>
<text x="214.8" y="251.6" transform="rotate(-90 214.8 251.6)">?31</text>
<text x="216.6" y="251.8" transform="rotate(-90 216.6 251.8)">( 穴</text>
<text x="216.6" y="248.8" transform="rotate(-90 216.6 248.8)">)</text>
<text x="223.6" y="246.9" transform="rotate(-90 223.6 246.9)">?125</text>
<text x="284.4" y="249.7">150</text>
<text x="330.8" y="246.3">78</text>
<text x="330.8" y="249.7">76</text>
<text x="336.9" y="246.3">押え板</text>
<text x="336.9" y="249.6">蒸気吸入管</text>
<text x="364.5" y="246.3">SUS304</text>
<text x="364.5" y="249.6">SUS304</text>
<text x="374.8" y="246.3">1</text>
<text x="374.8" y="249.6">1</text>
<text x="168.8" y="252.3">?90</text>
<text x="180.8" y="253.9">(90° 等配</text>
<text x="189.1" y="253.9">)</text>
<text x="196.1" y="256.7">(25A</text>
<text x="200.8" y="254.9">192</text>
<text x="201" y="256.7">鋼管長さ</text>
<text x="208.8" y="256.7">)</text>
<text x="219.2" y="257.2" transform="rotate(-90 219.2 257.2)">?34</text>
<text x="226.4" y="252.1">4-19</text>
<text x="226.4" y="254.7">(90° 等配</text>
<text x="232.2" y="252.1">キリ</text>
<text x="234.8" y="254.7">)</text>
<text x="244.3" y="252.3">?90</text>
<text x="276.4" y="252.1" transform="rotate(-90 276.4 252.1)">M30</text>
<text x="317.4" y="253.3" transform="rotate(-90 317.4 253.3)">140</text>
<text x="330.8" y="256.3">74</text>
<text x="330.8" y="253">75</text>
<text x="336.9" y="256.3">冷却筒2</text>
<text x="336.9" y="252.9">冷却筒3</text>
<text x="364.5" y="256.2">SUS304</text>
<text x="364.5" y="252.9">SUS304</text>
<text x="374.8" y="256.3">1</text>
<text x="374.8" y="252.9">1</text>
<text x="221" y="262" transform="rotate(-90 221 262)">(25AxSch40)</text>
<text x="330.6" y="262.8">符号</text>
<text x="330.8" y="259.6">73</text>
<text x="336.9" y="259.6">冷却筒1</text>
<text x="342.7" y="262.7">部　　品　　名</text>
<text x="364.5" y="259.5">SUS304</text>
<text x="366" y="262.8">材　質</text>
<text x="373.6" y="262.8">数量</text>
<text x="374.8" y="259.6">1</text>
<text x="388.1" y="262.8">備</text>
<text x="390.9" y="262.8">考</text>
</g>
<g font-size="1.2">
<text x="377.9" y="262">重量</text>
<text x="321.7" y="265.4">尺　 度</text>
<text x="334.8" y="265.3">サイズ</text>
<text x="346.2" y="265.3">機器</text>
<text x="364.1" y="265.3">部品名</text>
<text x="334.8" y="273.6">製　 図</text>
<text x="346.2" y="271.4">型式</text>
<text x="364.1" y="272.1">図面番号</text>
<text x="346.1" y="277.5">作 成 日</text>
<text x="378.9" y="277.5">個数</text>
</g>
<g font-size="1.1">
<text x="35.1" y="270">記号</text>
<text x="42" y="270">日付</text>
<text x="76" y="270">作成者</text>
<text x="57.6" y="270">改訂内容</text>
</g>
<g font-size="1">
<text x="293.3" y="198">1</text>
<text x="294" y="199">4</text>
<text x="378.4" y="263.2">kg</text>
<text x="36.4" y="273.6">1</text>
<text x="36.4" y="277">2</text>
<text x="36.4" y="280.3">3</text>
</g>
</svg>
